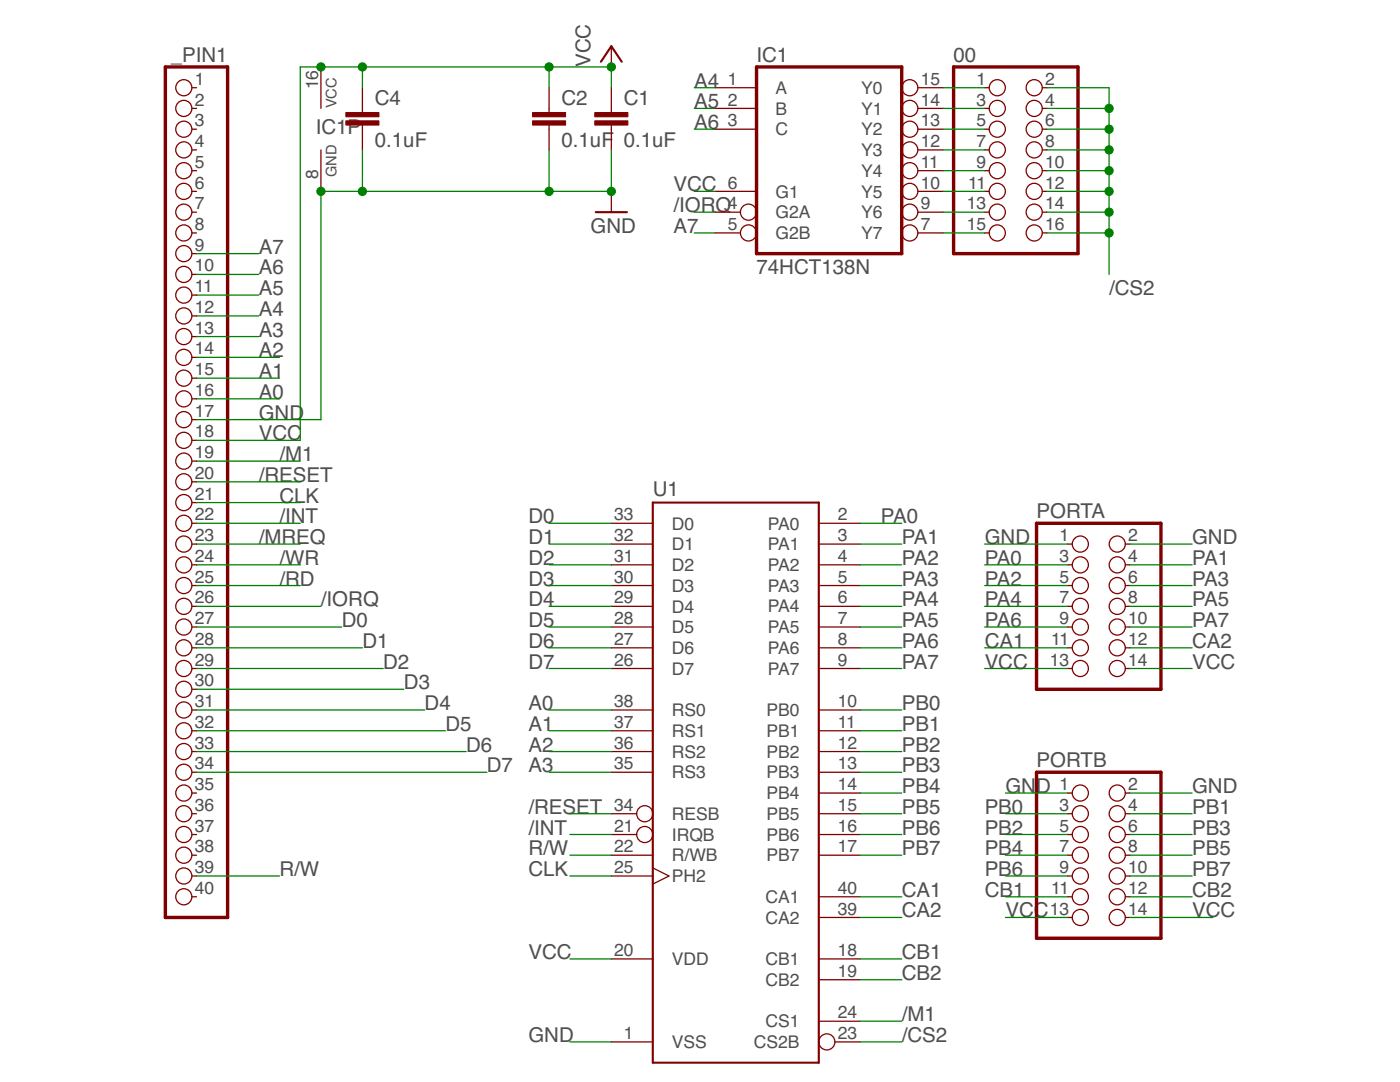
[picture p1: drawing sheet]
<svg xmlns="http://www.w3.org/2000/svg" width="279mm" height="216mm" viewBox="0 0 279 216" stroke-linecap="round" stroke-linejoin="round" font-family="sans-serif">
<path d="M33 13.4h12.4v169.7h-12.4zM151 13.4h29v37.2h-29zM190.3 13.4h24.8v37.2h-24.8zM206.9 104.4h24.8v33.1h-24.8zM206.9 154.1h24.8v33.1h-24.8z" fill="none" stroke="#800000" stroke-width=".68"/>
<g fill="none" stroke="#800000" stroke-width=".25">
<path d="M38.3 17.5h.9M64.1 13.4v8.2M72.3 17.5v5M109.6 17.5v5M122 9.2v4.2M122 17.5v5M142.7 17.5h8.3M183.2 17.5h5M196.5 17.5h.9M208 17.5h.9M38.3 21.6h.9M38.3 25.8h.9"/>
<path d="M38.3 29.9h.9M38.3 34.1h.9M38.3 38.2h.9M64.1 29.9v8.3M72.3 25v4.9M109.6 25v4.9M122 25v4.9M122 38.2v4.1M142.7 21.6h8.3M142.7 25.8h8.3M142.7 38.2h8.3M183.2 21.6h5"/>
<path d="M183.2 25.8h5M183.2 29.9h5M183.2 34.1h5M183.2 38.2h5M196.5 21.6h.9M196.5 25.8h.9M196.5 29.9h.9M196.5 34.1h.9M196.5 38.2h.9M208 21.6h.9M208 25.8h.9M208 29.9h.9"/>
<path d="M208 34.1h.9M208 38.2h.9M38.3 42.3h.9M38.3 46.5h.9M38.3 50.6h.9M38.3 54.8h.9M38.3 58.9h.9M142.7 42.3h5M142.7 46.5h5M183.2 42.3h5M183.2 46.5h5M196.5 42.3h.9"/>
<path d="M196.5 46.5h.9M208 42.3h.9M208 46.5h.9M38.3 63h.9M38.3 67.2h.9M38.3 71.3h.9M38.3 75.5h.9M38.3 79.6h.9M38.3 83.7h.9M38.3 87.9h.9M38.3 92h.9M38.3 96.1h.9"/>
<path d="M38.3 100.3h.9M38.3 104.4h.9M38.3 108.6h.9M38.3 112.7h.9M38.3 116.8h.9M122 104.4h8.3M122 108.6h8.3M122 112.7h8.3M122 116.8h8.3M163.4 104.4h8.3M163.4 108.6h8.3M163.4 112.7h8.3"/>
<path d="M163.4 116.8h8.3M213.1 108.6h.9M213.1 112.7h.9M213.1 116.8h.9M224.6 108.6h.9M224.6 112.7h.9M224.6 116.8h.9M38.3 121h.9M38.3 125.1h.9M38.3 129.3h.9M38.3 133.4h.9M38.3 137.5h.9"/>
<path d="M122 121h8.3M122 125.1h8.3M122 129.3h8.3M122 133.4h8.3M163.4 121h8.3M163.4 125.1h8.3M163.4 129.3h8.3M163.4 133.4h8.3M213.1 121h.9M213.1 125.1h.9M213.1 129.3h.9M213.1 133.4h.9"/>
<path d="M224.6 121h.9M224.6 125.1h.9M224.6 129.3h.9M224.6 133.4h.9M38.3 141.7h.9M38.3 145.8h.9M38.3 150h.9M38.3 154.1h.9M38.3 158.2h.9M122 141.7h8.3M122 145.8h8.3M122 150h8.3"/>
<path d="M122 154.1h8.3M163.4 141.7h8.3M163.4 145.8h8.3M163.4 150h8.3M163.4 154.1h8.3M163.4 158.2h8.3M213.1 158.2h.9M224.6 158.2h.9M38.3 162.4h.9M38.3 166.5h.9M38.3 170.6h.9M38.3 174.8h.9"/>
<path d="M38.3 178.9h.9M122 162.4h5.1M122 166.5h5.1M122 170.6h8.3M122 174.8h8.3M130.3 173.2l3.2 1.6-3.2 1.6M163.4 162.4h8.3M163.4 166.5h8.3M163.4 170.6h8.3M163.4 178.9h8.3M213.1 162.4h.9M213.1 166.5h.9"/>
<path d="M213.1 170.6h.9M213.1 174.8h.9M213.1 178.9h.9M224.6 162.4h.9M224.6 166.5h.9M224.6 170.6h.9M224.6 174.8h.9M224.6 178.9h.9M122 191.3h8.3M163.4 183.1h8.3M163.4 191.3h8.3M163.4 195.5h8.3"/>
<path d="M213.1 183.1h.9M224.6 183.1h.9M122 207.9h8.3M163.4 203.8h8.3M166.6 207.9h5.1"/>
<circle cx="36.7" cy="17.5" r="1.61"/>
<circle cx="181.6" cy="17.5" r="1.61"/>
<circle cx="199" cy="17.5" r="1.61"/>
<circle cx="206.4" cy="17.5" r="1.61"/>
<circle cx="36.7" cy="21.6" r="1.61"/>
<circle cx="36.7" cy="29.9" r="1.61"/>
<circle cx="36.7" cy="25.8" r="1.61"/>
<circle cx="36.7" cy="34.1" r="1.61"/>
<circle cx="36.7" cy="38.2" r="1.61"/>
<circle cx="181.6" cy="21.6" r="1.61"/>
<circle cx="181.6" cy="29.9" r="1.61"/>
<circle cx="181.6" cy="38.2" r="1.61"/>
<circle cx="181.6" cy="25.8" r="1.61"/>
<circle cx="181.6" cy="34.1" r="1.61"/>
<circle cx="199" cy="21.6" r="1.61"/>
<circle cx="199" cy="34.1" r="1.61"/>
<circle cx="199" cy="25.8" r="1.61"/>
<circle cx="199" cy="38.2" r="1.61"/>
<circle cx="199" cy="29.9" r="1.61"/>
<circle cx="206.4" cy="34.1" r="1.61"/>
<circle cx="206.4" cy="21.6" r="1.61"/>
<circle cx="206.4" cy="38.2" r="1.61"/>
<circle cx="206.4" cy="25.8" r="1.61"/>
<circle cx="206.4" cy="29.9" r="1.61"/>
<circle cx="36.7" cy="58.9" r="1.61"/>
<circle cx="36.7" cy="50.6" r="1.61"/>
<circle cx="36.7" cy="42.3" r="1.61"/>
<circle cx="36.7" cy="46.5" r="1.61"/>
<circle cx="36.7" cy="54.8" r="1.61"/>
<circle cx="149.4" cy="42.3" r="1.61"/>
<circle cx="149.4" cy="46.5" r="1.61"/>
<circle cx="181.6" cy="46.5" r="1.61"/>
<circle cx="181.6" cy="42.3" r="1.61"/>
<circle cx="199" cy="46.5" r="1.61"/>
<circle cx="199" cy="42.3" r="1.61"/>
<circle cx="206.4" cy="46.5" r="1.61"/>
<circle cx="206.4" cy="42.3" r="1.61"/>
<circle cx="36.7" cy="67.2" r="1.61"/>
<circle cx="36.7" cy="63" r="1.61"/>
<circle cx="36.7" cy="75.5" r="1.61"/>
<circle cx="36.7" cy="71.3" r="1.61"/>
<circle cx="36.7" cy="79.6" r="1.61"/>
<circle cx="36.7" cy="92" r="1.61"/>
<circle cx="36.7" cy="87.9" r="1.61"/>
<circle cx="36.7" cy="96.1" r="1.61"/>
<circle cx="36.7" cy="83.7" r="1.61"/>
<circle cx="36.7" cy="116.8" r="1.61"/>
<circle cx="36.7" cy="100.3" r="1.61"/>
<circle cx="36.7" cy="104.4" r="1.61"/>
<circle cx="36.7" cy="108.6" r="1.61"/>
<circle cx="36.7" cy="112.7" r="1.61"/>
<circle cx="215.6" cy="116.8" r="1.61"/>
<circle cx="215.6" cy="112.7" r="1.61"/>
<circle cx="215.6" cy="108.6" r="1.61"/>
<circle cx="223" cy="116.8" r="1.61"/>
<circle cx="223" cy="108.6" r="1.61"/>
<circle cx="223" cy="112.7" r="1.61"/>
<circle cx="36.7" cy="125.1" r="1.61"/>
<circle cx="36.7" cy="129.3" r="1.61"/>
<circle cx="36.7" cy="121" r="1.61"/>
<circle cx="36.7" cy="137.5" r="1.61"/>
<circle cx="36.7" cy="133.4" r="1.61"/>
<circle cx="215.6" cy="125.1" r="1.61"/>
<circle cx="215.6" cy="129.3" r="1.61"/>
<circle cx="215.6" cy="121" r="1.61"/>
<circle cx="215.6" cy="133.4" r="1.61"/>
<circle cx="223" cy="121" r="1.61"/>
<circle cx="223" cy="125.1" r="1.61"/>
<circle cx="223" cy="129.3" r="1.61"/>
<circle cx="223" cy="133.4" r="1.61"/>
<circle cx="36.7" cy="150" r="1.61"/>
<circle cx="36.7" cy="154.1" r="1.61"/>
<circle cx="36.7" cy="158.2" r="1.61"/>
<circle cx="36.7" cy="145.8" r="1.61"/>
<circle cx="36.7" cy="141.7" r="1.61"/>
<circle cx="215.6" cy="158.2" r="1.61"/>
<circle cx="223" cy="158.2" r="1.61"/>
<circle cx="36.7" cy="178.9" r="1.61"/>
<circle cx="36.7" cy="174.8" r="1.61"/>
<circle cx="36.7" cy="162.4" r="1.61"/>
<circle cx="36.7" cy="166.5" r="1.61"/>
<circle cx="36.7" cy="170.6" r="1.61"/>
<circle cx="128.7" cy="162.4" r="1.61"/>
<circle cx="128.7" cy="166.5" r="1.61"/>
<circle cx="215.6" cy="174.8" r="1.61"/>
<circle cx="215.6" cy="170.6" r="1.61"/>
<circle cx="215.6" cy="178.9" r="1.61"/>
<circle cx="215.6" cy="162.4" r="1.61"/>
<circle cx="215.6" cy="166.5" r="1.61"/>
<circle cx="223" cy="166.5" r="1.61"/>
<circle cx="223" cy="170.6" r="1.61"/>
<circle cx="223" cy="178.9" r="1.61"/>
<circle cx="223" cy="162.4" r="1.61"/>
<circle cx="223" cy="174.8" r="1.61"/>
<circle cx="215.6" cy="183.1" r="1.61"/>
<circle cx="223" cy="183.1" r="1.61"/>
<circle cx="165" cy="207.9" r="1.61"/>
</g>
<g fill="#800000" stroke="#800000" stroke-width=".2">
<path d="M118.7 24.1h6.6v.9h-6.6z"/>
<path d="M118.7 22.5h6.6v.8h-6.6z"/>
<path d="M106.3 24.1h6.6v.9h-6.6z"/>
<path d="M106.3 22.5h6.6v.8h-6.6z"/>
<path d="M69 24.1h6.6v.9h-6.6z"/>
<path d="M69 22.5h6.6v.8h-6.6z"/>
</g>
<path d="M119.9 12.3l2.1-3.1 2.1 3.1M118.9 42.3h6.2M130.3 100.3h33.1v111.7h-33.1z" fill="none" stroke="#800000" stroke-width=".42"/>
<g fill="none" stroke="#008000" stroke-width=".25">
<path d="M72.3 13.4v4.1M109.6 13.4v4.1M122 17.5v-4.1h-62.1v74.5h-20.7M138.6 17.5h4.1M188.2 17.5h8.3M208.9 17.5h12.4v37.3M72.3 29.9v8.3M109.6 29.9v8.3M122 29.9v8.3h-57.9v45.5h-24.9M138.6 38.2h4.1M138.6 25.8h4.1M138.6 21.6h4.1"/>
<path d="M188.2 38.2h8.3M188.2 25.8h8.3M188.2 21.6h8.3M188.2 29.9h8.3M188.2 34.1h8.3M208.9 38.2h12.4M208.9 25.8h12.4M208.9 21.6h12.4M208.9 29.9h12.4M208.9 34.1h12.4M39.2 50.6h12.4M39.2 54.8h12.4"/>
<path d="M39.2 58.9h12.4M138.6 46.5h4.1M138.6 42.3h4.1M188.2 46.5h8.3M188.2 42.3h8.3M208.9 46.5h12.4M208.9 42.3h12.4M39.2 79.6h16.6M39.2 75.5h16.6M39.2 71.3h16.6M39.2 63h12.4M39.2 67.2h12.4"/>
<path d="M39.2 92h20.7M39.2 96.1h20.7M39.2 104.4h20.7M39.2 108.6h20.7M39.2 112.7h20.7M39.2 116.8h20.7M39.2 100.3h20.7M109.6 104.4h12.4M109.6 108.6h12.4M109.6 112.7h12.4M109.6 116.8h12.4M171.7 104.4h8.3"/>
<path d="M171.7 108.6h8.3M171.7 112.7h8.3M171.7 116.8h8.3M196.5 108.6h16.6M196.5 112.7h16.6M196.5 116.8h16.6M225.5 108.6h12.4M225.5 112.7h12.4M225.5 116.8h12.4M39.2 133.4h37.3M39.2 125.1h29M39.2 129.3h33.1"/>
<path d="M39.2 137.5h41.4M39.2 121h24.9M109.6 133.4h12.4M109.6 125.1h12.4M109.6 129.3h12.4M109.6 121h12.4M171.7 133.4h8.3M171.7 125.1h8.3M171.7 129.3h8.3M171.7 121h8.3M196.5 133.4h16.6M196.5 125.1h16.6"/>
<path d="M196.5 129.3h16.6M196.5 121h16.6M225.5 133.4h12.4M225.5 125.1h12.4M225.5 129.3h12.4M225.5 121h12.4M39.2 141.7h45.6M39.2 145.8h49.7M39.2 150h53.8M39.2 154.1h58M109.6 141.7h12.4M109.6 145.8h12.4"/>
<path d="M109.6 150h12.4M109.6 154.1h12.4M171.7 141.7h8.3M171.7 145.8h8.3M171.7 150h8.3M171.7 154.1h8.3M171.7 158.2h8.3M200.7 158.2h12.4M225.5 158.2h12.4M39.2 174.8h16.6M113.7 166.5h8.3M113.7 162.4h8.3"/>
<path d="M113.7 174.8h8.3M113.7 170.6h8.3M171.7 166.5h8.3M171.7 162.4h8.3M171.7 170.6h8.3M171.7 178.9h8.3M200.7 166.5h12.4M200.7 162.4h12.4M200.7 174.8h12.4M200.7 170.6h12.4M200.7 178.9h12.4M225.5 166.5h12.4"/>
<path d="M225.5 162.4h12.4M225.5 174.8h12.4M225.5 170.6h12.4M225.5 178.9h12.4M113.7 191.3h8.3M171.7 191.3h8.3M171.7 183.1h8.3M171.7 195.5h8.3M200.7 183.1h12.4M225.5 183.1h16.5M113.7 207.9h8.3M171.7 203.8h8.3"/>
<path d="M171.7 207.9h8.3"/>
</g>
<g fill="#008000" stroke="#008000" stroke-width=".2">
<circle cx="109.6" cy="13.4" r=".83"/>
<circle cx="122" cy="13.4" r=".83"/>
<circle cx="72.3" cy="13.4" r=".83"/>
<circle cx="64.1" cy="13.4" r=".83"/>
<circle cx="109.6" cy="38.2" r=".83"/>
<circle cx="122" cy="38.2" r=".83"/>
<circle cx="72.3" cy="38.2" r=".83"/>
<circle cx="64.1" cy="38.2" r=".83"/>
<circle cx="221.3" cy="46.5" r=".83"/>
<circle cx="221.3" cy="42.3" r=".83"/>
<circle cx="221.3" cy="38.2" r=".83"/>
<circle cx="221.3" cy="34.1" r=".83"/>
<circle cx="221.3" cy="29.9" r=".83"/>
<circle cx="221.3" cy="25.8" r=".83"/>
<circle cx="221.3" cy="21.6" r=".83"/>
</g>
<g font-size="4.1" fill="#505050">
<text x="34.1" y="12.3">_PIN1</text>
<text x="117.9" y="13.4" transform="rotate(-90 117.9 13.4)">VCC</text>
<text x="138.6" y="17.5">A4</text>
<text x="151" y="12.3">IC1</text>
<text x="190.3" y="12.3">00</text>
<text x="74.8" y="21">C4</text>
<text x="112.1" y="21">C2</text>
<text x="124.5" y="21">C1</text>
<text x="138.6" y="21.6">A5</text>
<text x="63" y="26.8">IC1P</text>
<text x="74.8" y="29.3">0.1uF</text>
<text x="112.1" y="29.3">0.1uF</text>
<text x="124.5" y="29.3">0.1uF</text>
<text x="138.6" y="25.8">A6</text>
<text x="134.4" y="38.2">VCC</text>
<text x="117.9" y="46.5">GND</text>
<text x="134.4" y="46.5">A7</text>
<text x="134.4" y="42.3">/IORQ</text>
<text x="51.6" y="50.6">A7</text>
<text x="51.6" y="54.8">A6</text>
<text x="51.6" y="58.9">A5</text>
<text x="151" y="54.8">74HCT138N</text>
<text x="221.3" y="58.9">/CS2</text>
<text x="51.6" y="63">A4</text>
<text x="51.6" y="71.3">A2</text>
<text x="51.6" y="67.2">A3</text>
<text x="51.6" y="75.4">A1</text>
<text x="51.6" y="79.6">A0</text>
<text x="51.6" y="83.7">GND</text>
<text x="51.6" y="87.9">VCC</text>
<text x="55.8" y="92">/M1</text>
<text x="51.6" y="96.1">/RESET</text>
<text x="55.8" y="100.3">CLK</text>
<text x="130.3" y="99">U1</text>
<text x="55.8" y="104.4">/INT</text>
<text x="105.4" y="104.4">D0</text>
<text x="175.8" y="104.4">PA0</text>
<text x="206.9" y="103.4">PORTA</text>
<text x="51.6" y="108.6">/MREQ</text>
<text x="55.8" y="112.7">/WR</text>
<text x="105.4" y="108.6">D1</text>
<text x="105.4" y="112.7">D2</text>
<text x="180" y="108.6">PA1</text>
<text x="180" y="112.7">PA2</text>
<text x="196.5" y="108.6">GND</text>
<text x="196.5" y="112.7">PA0</text>
<text x="237.9" y="108.6">GND</text>
<text x="237.9" y="112.7">PA1</text>
<text x="55.8" y="116.8">/RD</text>
<text x="105.4" y="116.8">D3</text>
<text x="180" y="116.8">PA3</text>
<text x="196.5" y="116.8">PA2</text>
<text x="237.9" y="116.8">PA3</text>
<text x="64.1" y="121">/IORQ</text>
<text x="68.2" y="125.1">D0</text>
<text x="105.4" y="121">D4</text>
<text x="105.4" y="125.1">D5</text>
<text x="180" y="121">PA4</text>
<text x="180" y="125.1">PA5</text>
<text x="196.5" y="121">PA4</text>
<text x="196.5" y="125.1">PA6</text>
<text x="237.9" y="121">PA5</text>
<text x="237.9" y="125.1">PA7</text>
<text x="72.3" y="129.3">D1</text>
<text x="105.4" y="129.3">D6</text>
<text x="180" y="129.3">PA6</text>
<text x="196.5" y="129.3">CA1</text>
<text x="237.9" y="129.3">CA2</text>
<text x="76.5" y="133.4">D2</text>
<text x="80.6" y="137.5">D3</text>
<text x="105.4" y="133.4">D7</text>
<text x="180" y="133.4">PA7</text>
<text x="196.5" y="133.4">VCC</text>
<text x="237.9" y="133.4">VCC</text>
<text x="84.7" y="141.7">D4</text>
<text x="105.4" y="141.7">A0</text>
<text x="180" y="141.7">PB0</text>
<text x="88.9" y="145.8">D5</text>
<text x="93" y="150">D6</text>
<text x="105.4" y="145.8">A1</text>
<text x="105.4" y="150">A2</text>
<text x="180" y="145.8">PB1</text>
<text x="180" y="150">PB2</text>
<text x="97.2" y="154.1">D7</text>
<text x="105.4" y="154.1">A3</text>
<text x="180" y="154.1">PB3</text>
<text x="206.9" y="153.1">PORTB</text>
<text x="180" y="158.2">PB4</text>
<text x="200.7" y="158.2">GND</text>
<text x="237.9" y="158.2">GND</text>
<text x="105.4" y="166.5">/INT</text>
<text x="105.4" y="162.4">/RESET</text>
<text x="180" y="162.4">PB5</text>
<text x="180" y="166.5">PB6</text>
<text x="196.5" y="162.4">PB0</text>
<text x="196.5" y="166.5">PB2</text>
<text x="237.9" y="162.4">PB1</text>
<text x="237.9" y="166.5">PB3</text>
<text x="105.4" y="170.7">R/W</text>
<text x="180" y="170.7">PB7</text>
<text x="196.5" y="170.7">PB4</text>
<text x="237.9" y="170.7">PB5</text>
<text x="55.8" y="174.8">R/W</text>
<text x="105.4" y="174.8">CLK</text>
<text x="180" y="178.9">CA1</text>
<text x="196.5" y="174.8">PB6</text>
<text x="196.5" y="178.9">CB1</text>
<text x="237.9" y="174.8">PB7</text>
<text x="237.9" y="178.9">CB2</text>
<text x="180" y="183.1">CA2</text>
<text x="200.7" y="183.1">VCC</text>
<text x="237.9" y="183.1">VCC</text>
<text x="105.4" y="191.4">VCC</text>
<text x="180" y="191.4">CB1</text>
<text x="180" y="195.5">CB2</text>
<text x="180" y="203.8">/M1</text>
<text x="105.4" y="207.9">GND</text>
<text x="180" y="207.9">/CS2</text>
</g>
<g font-size="3.5" fill="#505050">
<text x="38.9" y="16.9">1</text>
<text x="63.5" y="17.8" transform="rotate(-90 63.5 17.8)">16</text>
<text x="145.2" y="16.9">1</text>
<text x="183.8" y="16.9">15</text>
<text x="194.9" y="16.9">1</text>
<text x="208.6" y="16.9">2</text>
<text x="38.9" y="21.1">2</text>
<text x="145.2" y="21.1">2</text>
<text x="154.8" y="18.7">A</text>
<text x="154.8" y="22.9">B</text>
<text x="171.9" y="22.9">Y1</text>
<text x="171.9" y="18.7">Y0</text>
<text x="183.8" y="21.1">14</text>
<text x="194.9" y="21.1">3</text>
<text x="208.6" y="21.1">4</text>
<text x="38.9" y="25.2">3</text>
<text x="38.9" y="29.3">4</text>
<text x="145.2" y="25.2">3</text>
<text x="154.8" y="27">C</text>
<text x="171.9" y="27">Y2</text>
<text x="183.8" y="29.3">12</text>
<text x="183.8" y="25.2">13</text>
<text x="194.9" y="25.2">5</text>
<text x="194.9" y="29.3">7</text>
<text x="208.6" y="25.2">6</text>
<text x="208.6" y="29.3">8</text>
<text x="38.9" y="33.5">5</text>
<text x="63.5" y="35.7" transform="rotate(-90 63.5 35.7)">8</text>
<text x="171.9" y="35.3">Y4</text>
<text x="171.9" y="31.2">Y3</text>
<text x="183.8" y="33.5">11</text>
<text x="194.9" y="33.5">9</text>
<text x="208.6" y="33.5">10</text>
<text x="38.9" y="37.6">6</text>
<text x="38.9" y="41.8">7</text>
<text x="145.2" y="41.8">4</text>
<text x="145.2" y="37.6">6</text>
<text x="154.8" y="39.4">G1</text>
<text x="171.9" y="39.4">Y5</text>
<text x="183.8" y="41.8">9</text>
<text x="183.8" y="37.6">10</text>
<text x="192.9" y="41.8">13</text>
<text x="193.2" y="37.6">11</text>
<text x="208.6" y="37.6">12</text>
<text x="208.6" y="41.8">14</text>
<text x="38.9" y="45.9">8</text>
<text x="145.2" y="45.9">5</text>
<text x="154.8" y="43.6">G2A</text>
<text x="154.8" y="47.7">G2B</text>
<text x="171.9" y="47.7">Y7</text>
<text x="171.9" y="43.6">Y6</text>
<text x="183.8" y="45.9">7</text>
<text x="192.9" y="45.9">15</text>
<text x="208.6" y="45.9">16</text>
<text x="38.9" y="50">9</text>
<text x="38.9" y="54.2">10</text>
<text x="38.9" y="58.3">11</text>
<text x="38.9" y="62.5">12</text>
<text x="38.9" y="66.6">13</text>
<text x="38.9" y="70.7">14</text>
<text x="38.9" y="74.9">15</text>
<text x="38.9" y="79">16</text>
<text x="38.9" y="83.1">17</text>
<text x="38.9" y="87.3">18</text>
<text x="38.9" y="91.4">19</text>
<text x="38.9" y="95.6">20</text>
<text x="38.9" y="99.7">21</text>
<text x="38.9" y="103.8">22</text>
<text x="38.9" y="108">23</text>
<text x="122.6" y="103.8">33</text>
<text x="122.6" y="108">32</text>
<text x="134.1" y="105.7">D0</text>
<text x="153.2" y="105.7">PA0</text>
<text x="167.2" y="103.8">2</text>
<text x="167.2" y="108">3</text>
<text x="211.5" y="108">1</text>
<text x="225.2" y="108">2</text>
<text x="38.9" y="112.1">24</text>
<text x="122.6" y="112.1">31</text>
<text x="134.1" y="109.8">D1</text>
<text x="134.1" y="113.9">D2</text>
<text x="153.2" y="109.8">PA1</text>
<text x="153.2" y="113.9">PA2</text>
<text x="167.2" y="112.1">4</text>
<text x="211.5" y="112.1">3</text>
<text x="225.2" y="112.1">4</text>
<text x="38.9" y="116.3">25</text>
<text x="122.6" y="116.3">30</text>
<text x="134.1" y="118.1">D3</text>
<text x="153.2" y="118.1">PA3</text>
<text x="167.2" y="116.3">5</text>
<text x="211.5" y="116.3">5</text>
<text x="225.2" y="116.3">6</text>
<text x="38.9" y="120.4">26</text>
<text x="38.9" y="124.5">27</text>
<text x="122.6" y="120.4">29</text>
<text x="122.6" y="124.5">28</text>
<text x="134.1" y="122.2">D4</text>
<text x="153.2" y="122.2">PA4</text>
<text x="167.2" y="120.4">6</text>
<text x="167.2" y="124.5">7</text>
<text x="211.5" y="120.4">7</text>
<text x="211.5" y="124.5">9</text>
<text x="225.2" y="120.4">8</text>
<text x="225.2" y="124.5">10</text>
<text x="38.9" y="128.7">28</text>
<text x="122.6" y="128.7">27</text>
<text x="134.1" y="126.4">D5</text>
<text x="134.1" y="130.5">D6</text>
<text x="153.2" y="126.4">PA5</text>
<text x="153.2" y="130.5">PA6</text>
<text x="167.2" y="128.7">8</text>
<text x="209.8" y="128.7">11</text>
<text x="225.2" y="128.7">12</text>
<text x="38.9" y="132.8">29</text>
<text x="38.9" y="137">30</text>
<text x="122.6" y="132.8">26</text>
<text x="134.1" y="134.6">D7</text>
<text x="153.2" y="134.6">PA7</text>
<text x="167.2" y="132.8">9</text>
<text x="209.5" y="132.8">13</text>
<text x="225.2" y="132.8">14</text>
<text x="38.9" y="141.1">31</text>
<text x="122.6" y="141.1">38</text>
<text x="134.1" y="142.9">RS0</text>
<text x="153" y="142.9">PB0</text>
<text x="167.2" y="141.1">10</text>
<text x="38.9" y="145.2">32</text>
<text x="38.9" y="149.4">33</text>
<text x="122.6" y="145.2">37</text>
<text x="122.6" y="149.4">36</text>
<text x="134.1" y="147.1">RS1</text>
<text x="153" y="147.1">PB1</text>
<text x="167.2" y="145.2">11</text>
<text x="167.2" y="149.4">12</text>
<text x="38.9" y="153.5">34</text>
<text x="122.6" y="153.5">35</text>
<text x="134.1" y="151.2">RS2</text>
<text x="134.1" y="155.3">RS3</text>
<text x="153" y="151.2">PB2</text>
<text x="153" y="155.3">PB3</text>
<text x="167.2" y="153.5">13</text>
<text x="38.9" y="157.7">35</text>
<text x="38.9" y="161.8">36</text>
<text x="122.6" y="161.8">34</text>
<text x="153" y="159.5">PB4</text>
<text x="167.2" y="157.7">14</text>
<text x="167.2" y="161.8">15</text>
<text x="211.5" y="157.7">1</text>
<text x="211.5" y="161.8">3</text>
<text x="225.2" y="157.7">2</text>
<text x="225.2" y="161.8">4</text>
<text x="38.9" y="165.9">37</text>
<text x="122.6" y="165.9">21</text>
<text x="134.1" y="163.6">RESB</text>
<text x="134.1" y="167.8">IRQB</text>
<text x="153" y="163.6">PB5</text>
<text x="153" y="167.7">PB6</text>
<text x="167.2" y="165.9">16</text>
<text x="211.5" y="165.9">5</text>
<text x="225.2" y="165.9">6</text>
<text x="38.9" y="170.1">38</text>
<text x="122.6" y="170.1">22</text>
<text x="134.1" y="171.9">R/WB</text>
<text x="153" y="171.9">PB7</text>
<text x="167.2" y="170.1">17</text>
<text x="211.5" y="170.1">7</text>
<text x="225.2" y="170.1">8</text>
<text x="38.9" y="174.2">39</text>
<text x="38.9" y="178.4">40</text>
<text x="122.6" y="174.2">25</text>
<text x="134.1" y="176">PH2</text>
<text x="167.2" y="178.4">40</text>
<text x="209.8" y="178.4">11</text>
<text x="211.5" y="174.2">9</text>
<text x="225.2" y="174.2">10</text>
<text x="225.2" y="178.4">12</text>
<text x="152.8" y="180.2">CA1</text>
<text x="152.8" y="184.3">CA2</text>
<text x="167.2" y="182.5">39</text>
<text x="209.5" y="182.5">13</text>
<text x="225.2" y="182.5">14</text>
<text x="122.6" y="190.8">20</text>
<text x="167.2" y="190.8">18</text>
<text x="134.1" y="192.6">VDD</text>
<text x="152.8" y="192.6">CB1</text>
<text x="152.8" y="196.7">CB2</text>
<text x="167.2" y="194.9">19</text>
<text x="167.2" y="203.2">24</text>
<text x="124.5" y="207.3">1</text>
<text x="134.1" y="209.2">VSS</text>
<text x="150.5" y="209.1">CS2B</text>
<text x="152.8" y="205">CS1</text>
<text x="167.2" y="207.3">23</text>
</g>
<g font-size="2.9" fill="#505050">
<text x="67.2" y="21.6" transform="rotate(-90 67.2 21.6)">VCC</text>
<text x="67.2" y="35.3" transform="rotate(-90 67.2 35.3)">GND</text>
</g>
</svg>
